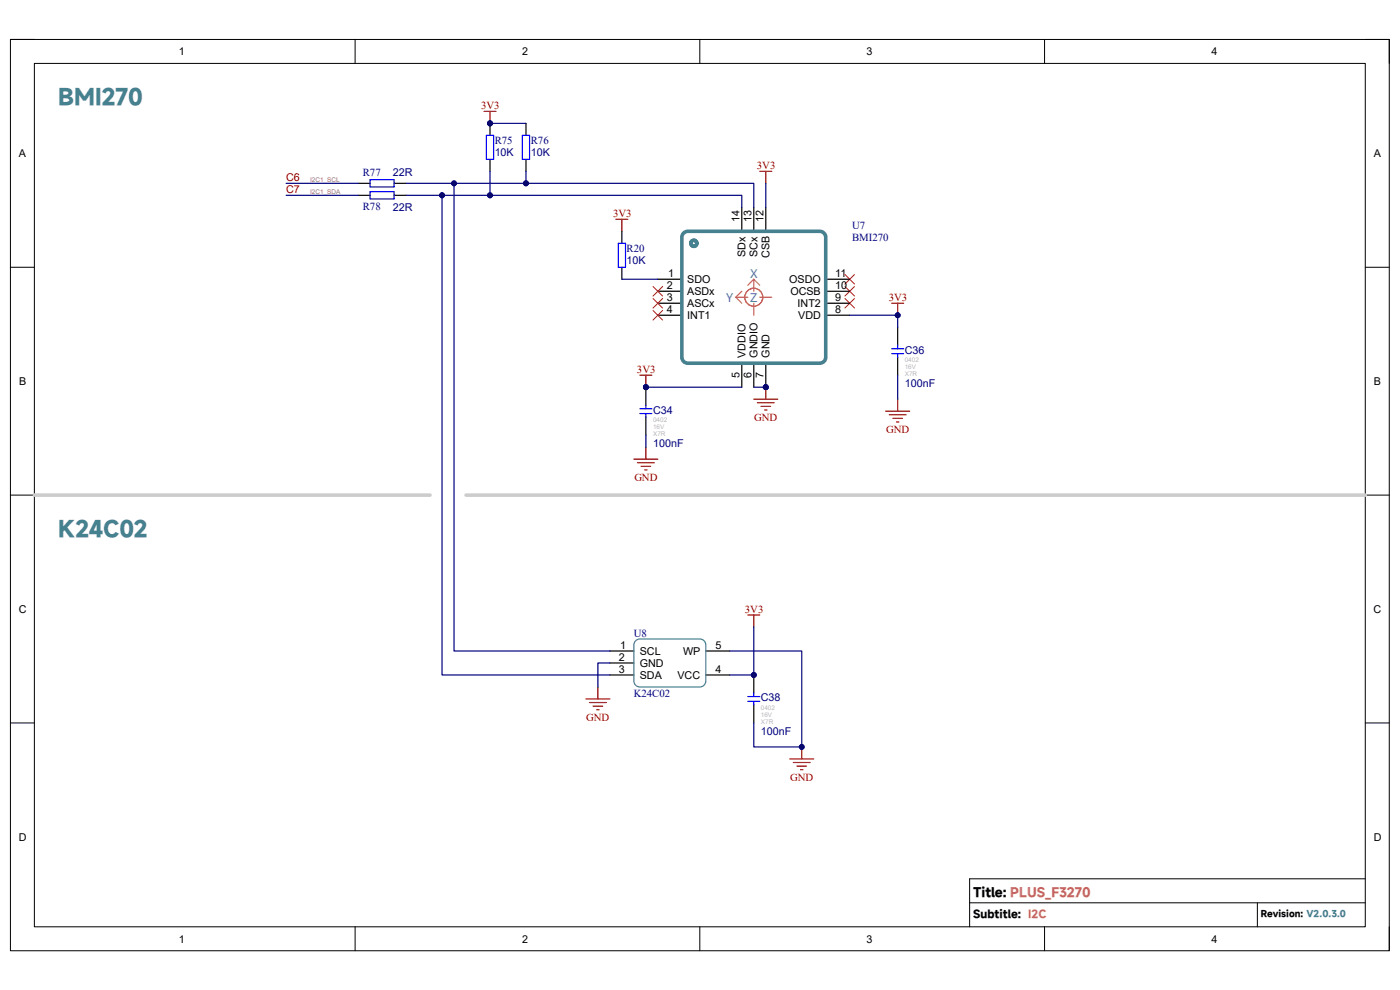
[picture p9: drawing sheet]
<svg xmlns="http://www.w3.org/2000/svg" width="297mm" height="210mm" viewBox="0 0 297 210" stroke-linecap="round" stroke-linejoin="round" font-family="sans-serif">
<path d="M2.2 8.4h292.5v193.3h-292.5z" fill="none" stroke="#000" stroke-width=".21"/>
<path d="M7.3 13.5h282.3v183.1h-282.3z" fill-rule="evenodd" fill="#fff"/>
<g fill="none" stroke="#000" stroke-width=".21">
<path d="M2.2 8.4h5.1M7.3 13.5h282.3v183.1h-282.3zM75.3 8.4v5.1M148.5 8.4v5.1M221.6 8.4v5.1M289.6 8.4h5.1v5.1M2.2 56.7h5.1M289.6 56.7h5.1M2.2 105h5.1M289.6 105h5.1M2.2 153.4h5.1M289.6 153.4h5.1"/>
<path d="M75.3 196.6v5.1M148.5 196.6v5.1M205.7 191.5h83.9M221.6 196.6v5.1M266.7 191.5v5.1M289.6 186.4h-83.9v10.2M294.7 196.6v5.1"/>
</g>
<circle cx="103.9" cy="26.2" r=".51" fill="#000080"/>
<circle cx="103.9" cy="26.2" r=".51" fill="none" stroke="#000080" stroke-width=".21"/>
<path d="M103.9 26.2v2.5" fill="none" stroke="#000" stroke-width=".25"/>
<circle cx="103.9" cy="26.2" r=".51" fill="#000080"/>
<circle cx="103.9" cy="26.2" r=".51" fill="none" stroke="#000080" stroke-width=".21"/>
<path d="M103.9 33.8v2.5M111.6 26.2v2.5M111.6 33.8v2.5" fill="none" stroke="#000" stroke-width=".25"/>
<path d="M103.2 28.7h1.5v5.1h-1.5zM110.8 28.7h1.5v5.1h-1.5z" fill="none" stroke="#00f" stroke-width=".25"/>
<path d="M102.7 23.6h2.5M103.9 23.6v2.6M187.9 87.2h5.1M188.7 88h3.5M189.4 88.7h2.1M190.2 89.5h.5M190.4 84.7v2.5" fill="none" stroke="#800000" stroke-width=".25"/>
<circle cx="103.9" cy="26.2" r=".51" fill="#000080"/>
<circle cx="103.9" cy="26.2" r=".51" fill="none" stroke="#000080" stroke-width=".21"/>
<path d="M129.4 138.1h5.1M149.7 138.1h5.1M129.4 140.6h5.1M129.4 143.2h5.1M149.7 143.2h5.1" fill="none" stroke="#000" stroke-width=".25"/>
<path d="M134.7 136.1l.6-.5 .4-.1h12.8a1.27 1.27 0 0 1 1.2 1.3v7.6a1.27 1.27 0 0 1-1.2 1.3h-12.8a1.27 1.27 0 0 1-1.2-1.3v-7.6z" fill="none" stroke="#45818e" stroke-width=".25"/>
<path d="M124.3 148.3h5.1M125.1 149h3.5M125.8 149.8h2.1M126.6 150.6h.5M126.8 145.7v2.6M170.1 158.4v2.6M167.5 161h5.1M168.3 161.7h3.6M169.1 162.5h2M169.8 163.3h.5" fill="none" stroke="#800000" stroke-width=".25"/>
<circle cx="170.1" cy="158.4" r=".51" fill="#000080"/>
<circle cx="170.1" cy="158.4" r=".51" fill="none" stroke="#000080" stroke-width=".21"/>
<path d="M158.6 130.5h2.6M159.9 130.5v2.5" fill="none" stroke="#800000" stroke-width=".25"/>
<path d="M76 38.9h2.5M83.6 38.9h2.5M76 41.4h2.5M83.6 41.4h2.5M190.4 69.4v3.8M190.4 75.8v3.8" fill="none" stroke="#000" stroke-width=".25"/>
<path d="M78.5 38.1h5.1v1.6h-5.1zM78.5 40.7h5.1v1.5h-5.1zM189.2 74h2.5M189.2 75h2.5M190.4 73.2v.8M190.4 75v.8" fill="none" stroke="#00f" stroke-width=".25"/>
<path d="M7.3 105h83.9M98.9 105h190.7" fill="none" stroke="#ccc" stroke-width=".76"/>
<circle cx="159.9" cy="143.2" r=".51" fill="#000080"/>
<circle cx="159.9" cy="143.2" r=".51" fill="none" stroke="#000080" stroke-width=".21"/>
<path d="M159.9 143.2v3.8M159.9 149.5v3.9" fill="none" stroke="#000" stroke-width=".25"/>
<circle cx="159.9" cy="143.2" r=".51" fill="#000080"/>
<circle cx="159.9" cy="143.2" r=".51" fill="none" stroke="#000080" stroke-width=".21"/>
<path d="M158.6 147.8h2.6M158.6 148.8h2.6M159.9 147v.8M159.9 148.8v.7" fill="none" stroke="#00f" stroke-width=".25"/>
<circle cx="137" cy="82.1" r=".51" fill="#000080"/>
<circle cx="137" cy="82.1" r=".51" fill="none" stroke="#000080" stroke-width=".21"/>
<path d="M137 82.1v3.8M137 88.5v3.8" fill="none" stroke="#000" stroke-width=".25"/>
<circle cx="137" cy="82.1" r=".51" fill="#000080"/>
<circle cx="137" cy="82.1" r=".51" fill="none" stroke="#000080" stroke-width=".21"/>
<path d="M135.7 86.7h2.6M135.7 87.7h2.6M137 85.9v.8M137 87.7v.8" fill="none" stroke="#00f" stroke-width=".25"/>
<path d="M135.7 79.6h2.6M137 79.6v2.5M134.5 97.4h5.1M135.2 98.2h3.6M136 98.9h2M136.8 99.7h.5M137 94.8v2.6" fill="none" stroke="#800000" stroke-width=".25"/>
<circle cx="137" cy="82.1" r=".51" fill="#000080"/>
<circle cx="137" cy="82.1" r=".51" fill="none" stroke="#000080" stroke-width=".21"/>
<path d="M189.2 64.3h2.5M190.4 64.3v2.6" fill="none" stroke="#800000" stroke-width=".25"/>
<circle cx="190.4" cy="66.9" r=".51" fill="#000080"/>
<circle cx="190.4" cy="66.9" r=".51" fill="none" stroke="#000080" stroke-width=".21"/>
<path d="M179.2 58.2l2.1 2.1M181.3 58.2l-2.1 2.1M179.2 63.3l2.1 2M179.2 60.8l2.1 2M181.3 63.3l-2.1 2M181.3 60.8l-2.1 2" fill="none" stroke="#f00" stroke-width=".21"/>
<path d="M159.9 84.7h5.1M160.7 85.4h3.5M161.4 86.2h2.1M162.2 87h.5M162.5 82.1v2.6" fill="none" stroke="#800000" stroke-width=".25"/>
<circle cx="162.5" cy="82.1" r=".51" fill="#000080"/>
<circle cx="162.5" cy="82.1" r=".51" fill="none" stroke="#000080" stroke-width=".21"/>
<circle cx="162.5" cy="82.1" r=".51" fill="#000080"/>
<circle cx="162.5" cy="82.1" r=".51" fill="none" stroke="#000080" stroke-width=".21"/>
<path d="M139.6 59.2h5M139.6 61.8h5M139.6 64.3h5M139.6 66.9h5M157.4 77v5.1M159.9 77v5.1M162.5 77v5.1" fill="none" stroke="#000" stroke-width=".25"/>
<circle cx="162.5" cy="82.1" r=".51" fill="#000080"/>
<circle cx="162.5" cy="82.1" r=".51" fill="none" stroke="#000080" stroke-width=".21"/>
<path d="M131.9 49.1v2.5M131.9 56.7v2.5M157.4 44v5.1M159.9 44v5.1M162.5 44v5.1M175.2 59.2h5.1M175.2 66.9h5.1M175.2 64.3h5.1M175.2 61.8h5.1" fill="none" stroke="#000" stroke-width=".25"/>
<g fill="none" stroke="#45818e" stroke-width=".76">
<path d="M145.2 49.3l.7-.2h28a1.27 1.27 0 0 1 1.3 1.2v25.5a1.27 1.27 0 0 1-1.3 1.2h-28a1.27 1.27 0 0 1-1.2-1.2v-25.5v-.4z"/>
<circle cx="147.2" cy="51.6" r=".64"/>
</g>
<g fill="none" stroke="#f90" stroke-width=".25">
<path d="M159.9 59.2v2.6M159.9 59.2l1.3 1.3M159.9 59.2l-1.3 1.3M156.1 63.1h2.5M156.1 63.1l1.3 1.2M157.4 61.8l-1.3 1.3M159.9 64.3v2.6M161.2 63.1h2.5"/>
<circle cx="159.9" cy="63.1" r="1.91"/>
</g>
<path d="M161.2 36.3h2.5M162.5 36.3v2.6" fill="none" stroke="#800000" stroke-width=".25"/>
<path d="M138.5 63.3l2.1 2M138.5 60.8l2.1 2M138.5 65.8l2.1 2.1M140.6 63.3l-2.1 2M140.6 60.8l-2.1 2M140.6 65.8l-2.1 2.1" fill="none" stroke="#f00" stroke-width=".21"/>
<path d="M131.2 51.6h1.5v5.1h-1.5z" fill="none" stroke="#00f" stroke-width=".25"/>
<path d="M103.9 36.3v5.1" fill="none" stroke="#000080" stroke-width=".25"/>
<circle cx="103.9" cy="41.4" r=".51" fill="#000080"/>
<circle cx="103.9" cy="41.4" r=".51" fill="none" stroke="#000080" stroke-width=".21"/>
<path d="M111.6 36.3v2.6" fill="none" stroke="#000080" stroke-width=".25"/>
<circle cx="111.6" cy="38.9" r=".51" fill="#000080"/>
<circle cx="111.6" cy="38.9" r=".51" fill="none" stroke="#000080" stroke-width=".21"/>
<path d="M180.3 66.9h10.1v2.5M190.4 79.6v5.1" fill="none" stroke="#000080" stroke-width=".25"/>
<circle cx="190.4" cy="66.9" r=".51" fill="#000080"/>
<circle cx="190.4" cy="66.9" r=".51" fill="none" stroke="#000080" stroke-width=".21"/>
<path d="M103.9 26.2h7.7" fill="none" stroke="#000080" stroke-width=".25"/>
<circle cx="103.9" cy="26.2" r=".51" fill="#000080"/>
<circle cx="103.9" cy="26.2" r=".51" fill="none" stroke="#000080" stroke-width=".21"/>
<path d="M96.3 38.9v99.2h33.1" fill="none" stroke="#000080" stroke-width=".25"/>
<circle cx="96.3" cy="38.9" r=".51" fill="#000080"/>
<circle cx="96.3" cy="38.9" r=".51" fill="none" stroke="#000080" stroke-width=".21"/>
<path d="M159.9 133v10.2h-5.1M129.4 140.6h-2.6v5.1" fill="none" stroke="#000080" stroke-width=".25"/>
<circle cx="159.9" cy="143.2" r=".51" fill="#000080"/>
<circle cx="159.9" cy="143.2" r=".51" fill="none" stroke="#000080" stroke-width=".21"/>
<path d="M154.8 138.1h15.3v20.3h-10.2v-5" fill="none" stroke="#000080" stroke-width=".25"/>
<circle cx="170.1" cy="158.4" r=".51" fill="#000080"/>
<circle cx="170.1" cy="158.4" r=".51" fill="none" stroke="#000080" stroke-width=".21"/>
<path d="M60.7 38.9h15.3M60.7 41.4h15.3M93.8 41.4v101.8h35.6" fill="none" stroke="#000080" stroke-width=".25"/>
<circle cx="93.8" cy="41.4" r=".51" fill="#000080"/>
<circle cx="93.8" cy="41.4" r=".51" fill="none" stroke="#000080" stroke-width=".21"/>
<path d="M93.8 41.4h10.1" fill="none" stroke="#000080" stroke-width=".25"/>
<circle cx="93.8" cy="41.4" r=".51" fill="#000080"/>
<circle cx="93.8" cy="41.4" r=".51" fill="none" stroke="#000080" stroke-width=".21"/>
<circle cx="103.9" cy="41.4" r=".51" fill="#000080"/>
<circle cx="103.9" cy="41.4" r=".51" fill="none" stroke="#000080" stroke-width=".21"/>
<path d="M86.1 41.4h7.7" fill="none" stroke="#000080" stroke-width=".25"/>
<circle cx="93.8" cy="41.4" r=".51" fill="#000080"/>
<circle cx="93.8" cy="41.4" r=".51" fill="none" stroke="#000080" stroke-width=".21"/>
<path d="M103.9 41.4h53.5v2.6" fill="none" stroke="#000080" stroke-width=".25"/>
<circle cx="103.9" cy="41.4" r=".51" fill="#000080"/>
<circle cx="103.9" cy="41.4" r=".51" fill="none" stroke="#000080" stroke-width=".21"/>
<path d="M111.6 38.9h48.3v5.1" fill="none" stroke="#000080" stroke-width=".25"/>
<circle cx="111.6" cy="38.9" r=".51" fill="#000080"/>
<circle cx="111.6" cy="38.9" r=".51" fill="none" stroke="#000080" stroke-width=".21"/>
<path d="M86.1 38.9h25.5" fill="none" stroke="#000080" stroke-width=".25"/>
<circle cx="96.3" cy="38.9" r=".51" fill="#000080"/>
<circle cx="96.3" cy="38.9" r=".51" fill="none" stroke="#000080" stroke-width=".21"/>
<circle cx="111.6" cy="38.9" r=".51" fill="#000080"/>
<circle cx="111.6" cy="38.9" r=".51" fill="none" stroke="#000080" stroke-width=".21"/>
<path d="M137 92.3v2.5M137 82.1h20.4" fill="none" stroke="#000080" stroke-width=".25"/>
<circle cx="137" cy="82.1" r=".51" fill="#000080"/>
<circle cx="137" cy="82.1" r=".51" fill="none" stroke="#000080" stroke-width=".21"/>
<path d="M159.9 82.1h2.6" fill="none" stroke="#000080" stroke-width=".25"/>
<circle cx="162.5" cy="82.1" r=".51" fill="#000080"/>
<circle cx="162.5" cy="82.1" r=".51" fill="none" stroke="#000080" stroke-width=".21"/>
<path d="M162.5 38.9v5.1M131.9 59.2h7.7" fill="none" stroke="#000080" stroke-width=".25"/>
<path d="M130.7 46.5h2.5M131.9 46.5v2.6" fill="none" stroke="#800000" stroke-width=".25"/>
<g font-size="4.6" fill="#45818e">
<text x="12.4" y="22.4">BMI270</text>
<text x="12.4" y="113.9">K24C02</text>
</g>
<text font-size="2.7" x="206.5" y="190.2">Title: PLUS_F3270</text>
<g font-size="2.5" fill="#3d85c6">
<text x="159.1" y="59">X</text>
<text x="154" y="64.1">Y</text>
<text x="159.2" y="64.1">Z</text>
</g>
<g font-size="2.3">
<text x="37.9" y="11.7">1</text>
<text x="110.7" y="11.7">2</text>
<text x="183.8" y="11.7">3</text>
<text x="257" y="11.7">4</text>
<text x="4" y="33.3">A</text>
<text x="291.4" y="33.3">A</text>
<text x="156.9" y="47" transform="rotate(-90 156.9 47)">14</text>
<text x="159.4" y="47" transform="rotate(-90 159.4 47)">13</text>
<text x="162" y="47" transform="rotate(-90 162 47)">12</text>
<text x="141.8" y="58.8">1</text>
<text x="158.2" y="54.5" transform="rotate(-90 158.2 54.5)">SDx</text>
<text x="160.7" y="54.5" transform="rotate(-90 160.7 54.5)">SCx</text>
<text x="163.2" y="54.8" transform="rotate(-90 163.2 54.8)">CSB</text>
<text x="177.2" y="58.8">11</text>
<text x="141.4" y="63.9">3</text>
<text x="141.5" y="61.3">2</text>
<text x="145.8" y="60">SDO</text>
<text x="145.8" y="62.6">ASDx</text>
<text x="145.8" y="65.2">ASCx</text>
<text x="167.4" y="60">OSDO</text>
<text x="167.7" y="62.6">OCSB</text>
<text x="169.2" y="65.2">INT2</text>
<text x="177.2" y="63.9">9</text>
<text x="177.2" y="61.3">10</text>
<text x="141.4" y="66.4">4</text>
<text x="145.8" y="67.7">INT1</text>
<text x="169.3" y="67.7">VDD</text>
<text x="177.2" y="66.4">8</text>
<text x="158.2" y="75.9" transform="rotate(-90 158.2 75.9)">VDDIO</text>
<text x="160.7" y="75.9" transform="rotate(-90 160.7 75.9)">GNDIO</text>
<text x="163.2" y="75.9" transform="rotate(-90 163.2 75.9)">GND</text>
<text x="4.1" y="81.7">B</text>
<text x="156.9" y="80.3" transform="rotate(-90 156.9 80.3)">5</text>
<text x="159.4" y="80.2" transform="rotate(-90 159.4 80.2)">6</text>
<text x="162" y="80.2" transform="rotate(-90 162 80.2)">7</text>
<text x="291.5" y="81.7">B</text>
<text x="4" y="130">C</text>
<text x="291.4" y="130">C</text>
<text x="131.6" y="137.6">1</text>
<text x="151.8" y="137.6">5</text>
<text x="131.3" y="140.2">2</text>
<text x="131.3" y="142.7">3</text>
<text x="135.7" y="138.9">SCL</text>
<text x="135.7" y="141.4">GND</text>
<text x="135.7" y="144">SDA</text>
<text x="143.7" y="144">VCC</text>
<text x="144.9" y="138.9">WP</text>
<text x="151.8" y="142.7">4</text>
<text x="4" y="178.3">D</text>
<text x="291.4" y="178.3">D</text>
<text x="206.5" y="194.7">Subtitle: I2C</text>
<text x="37.9" y="199.9">1</text>
<text x="110.7" y="199.9">2</text>
<text x="183.8" y="199.9">3</text>
<text x="257" y="199.9">4</text>
</g>
<g font-size="2.3" fill="#800000">
<text x="102.1" y="23.2">3V3</text>
<text x="160.6" y="35.9">3V3</text>
<text x="60.7" y="38.4">C6</text>
<text x="60.7" y="41">C7</text>
<text x="130" y="46.1">3V3</text>
<text x="188.5" y="63.8">3V3</text>
<text x="135.1" y="79.1">3V3</text>
<text x="160" y="89.3">GND</text>
<text x="188" y="91.8">GND</text>
<text x="134.6" y="102">GND</text>
<text x="158" y="130">3V3</text>
<text x="124.4" y="152.9">GND</text>
<text x="167.6" y="165.6">GND</text>
</g>
<g font-size="2.3" fill="#000080">
<text x="104.9" y="33.1">10K</text>
<text x="104.9" y="30.5">R75</text>
<text x="112.6" y="33.1">10K</text>
<text x="112.6" y="30.5">R76</text>
<text x="77" y="37.4">R77</text>
<text x="83.4" y="37.4">22R</text>
<text x="77" y="44.5">R78</text>
<text x="83.4" y="44.8">22R</text>
<text x="132.9" y="53.4">R20</text>
<text x="180.8" y="48.6">U7</text>
<text x="180.8" y="51.1">BMI270</text>
<text x="132.9" y="56">10K</text>
<text x="191.9" y="75.1">C36</text>
<text x="191.9" y="82.2">100nF</text>
<text x="138.6" y="87.8">C34</text>
<text x="138.6" y="94.9">100nF</text>
<text x="134.4" y="135.1">U8</text>
<text x="134.4" y="147.8">K24C02</text>
<text x="161.4" y="148.8">C38</text>
<text x="161.4" y="156">100nF</text>
</g>
<text font-size="1.9" x="267.5" y="194.5">Revision: V2.0.3.0</text>
<g font-size="1.4" fill="#a64d79">
<text x="65.8" y="38.6">I2C1_SCL</text>
<text x="65.8" y="41.1">I2C1_SDA</text>
</g>
<g font-size="1.4" fill="#b7b7b7">
<text x="191.9" y="76.8">0402</text>
<text x="191.9" y="78.3">16V</text>
<text x="191.9" y="79.8">X7R</text>
<text x="138.6" y="89.5">0402</text>
<text x="138.6" y="91">16V</text>
<text x="138.6" y="92.5">X7R</text>
<text x="161.4" y="150.5">0402</text>
<text x="161.4" y="152.1">16V</text>
<text x="161.4" y="153.6">X7R</text>
</g>
</svg>
